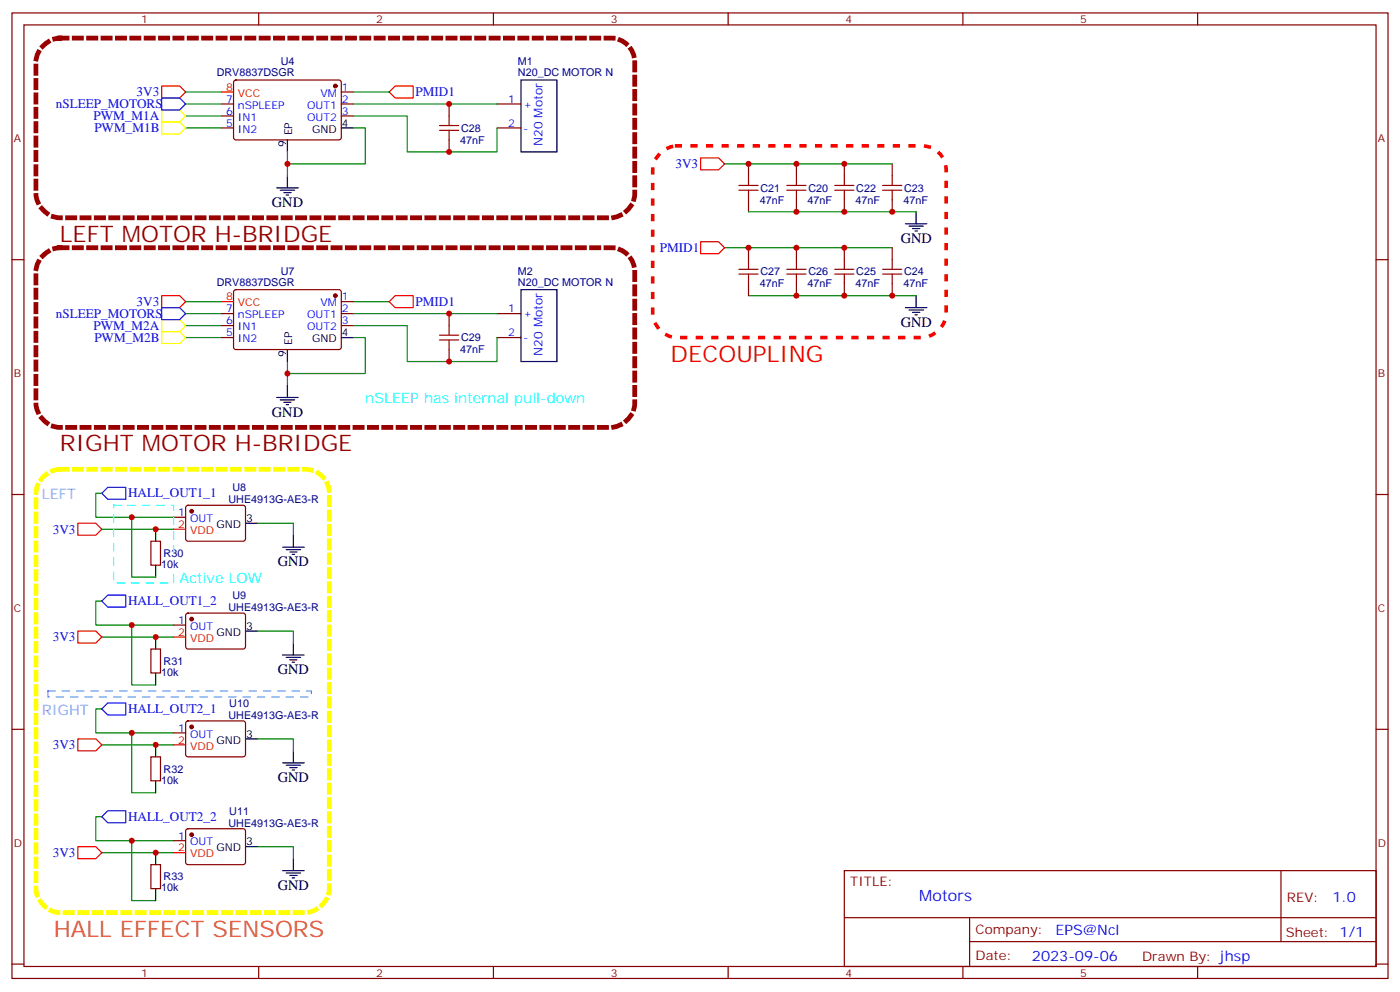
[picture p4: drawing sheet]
<svg xmlns="http://www.w3.org/2000/svg" width="412mm" height="292mm" viewBox="0 0 412 292" stroke-linecap="round" stroke-linejoin="round" font-family="sans-serif">
<g fill="none" stroke="#870000" stroke-width=".35">
<path d="M3.5 3.8h405.4v284.3h-405.4zM7.1 7.3h398.2v277.3h-398.2zM76.2 3.8v3.5M145.3 3.8v3.5M214.5 3.8v3.5M283.6 3.8v3.5M352.8 3.8v3.5M65.3 30.6h3.5M65.3 34.1h3.5M65.3 37.7h3.5M69 23.8l.5-.2h30.6l.4 .7v16.5l-.7 .4-30.6-.1-.4-.6v-16.2zM100.5 27.1h3.6"/>
<path d="M100.5 30.6h3.6M100.5 34.1h3.6M132.3 30.6v3.5M146.4 30.6h7.1M146.4 37.7h7.1M132.3 41.2v3.5M220.5 48.3v3.5M220.5 58.8v3.6M234.6 48.3v3.5M234.6 58.8v3.6M248.7 48.3v3.5M248.7 58.8v3.6"/>
<path d="M262.8 48.3v3.5M262.8 58.8v3.6M3.5 76.5h3.6M220.5 73v3.5M234.6 73v3.5M248.7 73v3.5M262.8 73v3.5M405.3 76.5h3.6M65.3 92.4h3.5M65.3 99.4h3.5M65.3 95.9h3.5M69 85.5l.5-.2 30.6 .1 .4 .6v16.5l-.7 .4h-30.6l-.4-.7v-16.2z"/>
<path d="M100.5 92.4h3.6M100.5 88.8h3.6M100.5 95.9h3.6M132.3 92.4v3.5M146.4 92.4h7.1M146.4 99.4h7.1M220.5 83.5v3.6M234.6 83.5v3.6M248.7 83.5v3.6M262.8 83.5v3.6M132.3 102.9v3.6M3.5 145.6h3.6"/>
<path d="M44.4 159.4h2.9v7h-2.9zM51.2 152.3h3.5M54.9 149l.5-.2 16.5 .1 .4 .6v9.5l-.7 .4-16.5-.1-.4-.6v-9.2zM405.3 145.6h3.6M44.4 191.1h2.9v7.1h-2.9zM51.2 184.1h3.5M54.9 180.8l.5-.2h16.5l.4 .7v9.4l-.7 .4h-16.5l-.4-.7v-9.1zM3.5 214.8h3.6M51.2 215.8h3.5M54.9 212.5l.5-.2 16.5 .1 .4 .6v9.5l-.7 .4-16.5-.1-.4-.6v-9.2zM405.3 214.8h3.6M44.4 222.9h2.9v7h-2.9z"/>
<path d="M44.4 254.6h2.9v7.1h-2.9zM51.2 247.6h3.5M54.9 244.3l.5-.2h16.5l.4 .7v9.4l-.7 .4h-16.5l-.4-.7v-9.1zM248.7 256.4h156.6v28.2h-156.6zM377.3 256.4v20.9M248.7 270.2h156.5M285.6 277.3h119.6M285.6 270.2v14.2M3.5 283.9h3.6M76.2 284.6v3.5M145.3 284.6v3.5M214.5 284.6v3.5"/>
<path d="M283.6 284.6v3.5M352.8 284.6v3.5M405.3 283.9h3.6"/>
</g>
<g fill="#870000" stroke="#870000" stroke-width=".35">
<circle cx="98.8" cy="25.3" r=".53"/>
<circle cx="98.8" cy="87.1" r=".53"/>
<circle cx="56.4" cy="150.6" r=".53"/>
<circle cx="56.4" cy="182.3" r=".53"/>
<circle cx="56.4" cy="214.1" r=".53"/>
<circle cx="56.4" cy="245.8" r=".53"/>
</g>
<g fill="none" stroke="#000" stroke-width=".35">
<path d="M100.5 37.7h3.6M153.5 23.6h10.5v21.1h-10.5zM81.5 55.3h6.3M82.5 56h4.3M83.6 56.7h2.1M84.3 57.4h.7M84.7 41.2v3.5M84.7 51.8v3.5M266.7 65.9h6.3M267.8 66.6h4.2M268.8 67.3h2.1M269.5 68h.7"/>
<path d="M269.9 62.4v3.5M100.5 99.4h3.6M153.5 85.3h10.5v21.2h-10.5zM266.7 90.6h6.3M267.8 91.3h4.2M268.8 92h2.1M269.5 92.7h.7M269.9 87.1v3.5M81.5 117.1h6.3M82.5 117.8h4.3M83.6 118.5h2.1M84.3 119.2h.7"/>
<path d="M84.7 102.9v3.6M84.7 113.5v3.6M45.9 155.9v3.5M72.3 154.1h3.5M86.4 157.6v3.5M45.9 166.4v3.6M83.3 161.1h6.3M84.3 161.9h4.2M85.4 162.6h2.1M86.1 163.3h.7M45.9 187.6v3.5M45.9 198.2v3.5"/>
<path d="M72.3 185.8h3.5M83.3 192.9h6.3M84.3 193.6h4.2M85.4 194.3h2.1M86.1 195h.7M86.4 189.4v3.5M45.9 219.4v3.5M72.3 217.6h3.5M45.9 229.9v3.6M83.3 224.6h6.3M84.3 225.4h4.2M85.4 226.1h2.1"/>
<path d="M86.1 226.8h.7M86.4 221.1v3.5M45.9 251.1v3.5M72.3 249.3h3.5M83.3 256.4h6.3M84.3 257.1h4.2M85.4 257.8h2.1M86.1 258.5h.7M86.4 252.9v3.5M45.9 261.7v3.5"/>
</g>
<g fill="none" stroke="#f00" stroke-width=".35">
<path d="M47.6 25.3h5.3l1.8 1.8-1.8 1.8h-5.3zM65.3 27.1h3.5M116.4 25.3h5.3v3.6h-5.3l-1.7-1.8zM206.4 46.5h5.3l1.7 1.8-1.7 1.7h-5.3zM206.4 71.2h5.3l1.7 1.8-1.7 1.7h-5.3zM47.6 87.1h5.3l1.8 1.7-1.8 1.8h-5.3zM65.3 88.8h3.5M114.7 88.8l1.7-1.7h5.3v3.5h-5.3zM22.9 154.1h5.3l1.8 1.8-1.8 1.7h-5.3zM51.2 155.9h3.5M22.9 185.8h5.3l1.8 1.8-1.8 1.8h-5.3zM51.2 187.6h3.5"/>
<path d="M22.9 217.6h5.3l1.8 1.8-1.8 1.7h-5.3zM51.2 219.4h3.5M22.9 249.3h5.3l1.8 1.8-1.8 1.8h-5.3zM51.2 251.1h3.5"/>
</g>
<g fill="none" stroke="#008700" stroke-width=".35">
<path d="M54.7 34.1h10.6M54.7 37.7h10.6M54.7 30.6h10.6M54.7 27.1h10.6M104.1 37.7h3.5v10.6h-22.9M104.1 34.1h15.8v10.6h26.5v-7M104.1 30.6h42.3M104.1 27.1h10.6M84.7 44.7v7.1M213.4 48.3h49.4M213.4 73h49.4M220.5 62.4h49.4"/>
<path d="M54.7 88.8h10.6M54.7 92.4h10.6M54.7 99.4h10.6M54.7 95.9h10.6M104.1 99.4h3.5v10.6h-22.9M104.1 95.9h15.8v10.6h26.5v-7.1M104.1 88.8h10.6M104.1 92.4h42.3M220.5 87.1h49.4M84.7 106.5v7M30 145.3h-1.8v7h10.6M30 155.9h21.2"/>
<path d="M51.2 152.3h-12.4v17.7h7.1M75.8 154.1h10.6v3.5M30 177h-1.8v7.1h10.6M30 187.6h21.2M51.2 184.1h-12.4v17.6h7.1M75.8 185.8h10.6v3.6M30 208.8h-1.8v7h10.6M30 219.4h21.2M51.2 215.8h-12.4v17.7h7.1M75.8 217.6h10.6v3.5M30 240.5h-1.8v7.1h10.6M30 251.1h21.2"/>
<path d="M51.2 247.6h-12.4v17.6h7.1M75.8 249.3h10.6v3.6"/>
</g>
<g fill="none" stroke="#a10000" stroke-width=".35">
<path d="M129.5 37h5.6M129.5 38.4h5.6M132.3 34.1v2.9M132.3 38.4v2.8M217.7 54.6h5.6M217.7 56h5.6M220.5 51.8v2.8M220.5 56v2.8M231.8 54.6h5.6M231.8 56h5.6M234.6 51.8v2.8M234.6 56v2.8"/>
<path d="M245.9 54.6h5.6M245.9 56h5.6M248.7 51.8v2.8M248.7 56v2.8M260 54.6h5.6M260 56h5.6M262.8 51.8v2.8M262.8 56v2.8M217.7 79.3h5.6M220.5 76.5v2.8M231.8 79.3h5.6M234.6 76.5v2.8"/>
<path d="M245.9 79.3h5.6M248.7 76.5v2.8M260 79.3h5.6M262.8 76.5v2.8M129.5 98.7h5.6M132.3 95.9v2.8M217.7 80.7h5.6M220.5 80.7v2.8M231.8 80.7h5.6M234.6 80.7v2.8M245.9 80.7h5.6M248.7 80.7v2.8"/>
<path d="M260 80.7h5.6M262.8 80.7v2.8M129.5 100.1h5.6M132.3 100.1v2.8"/>
</g>
<path d="M47.6 32.4h5.3l1.8 1.7-1.8 1.8h-5.3zM47.6 35.9h5.3l1.8 1.8-1.8 1.7h-5.3zM47.6 94.1h5.3l1.8 1.8-1.8 1.7h-5.3zM47.6 97.6h5.3l1.8 1.8-1.8 1.8h-5.3z" fill="none" stroke="#ff0" stroke-width=".35"/>
<path d="M47.6 28.9h5.3l1.8 1.7-1.8 1.8h-5.3zM47.6 90.6h5.3l1.8 1.8-1.8 1.7h-5.3zM30 145.3l1.7-1.8h5.3v3.5h-5.3zM30 177l1.7-1.7h5.3v3.5h-5.3zM30 208.8l1.7-1.8h5.3v3.5h-5.3zM30 240.5l1.7-1.7h5.3v3.5h-5.3z" fill="none" stroke="#00f" stroke-width=".35"/>
<path d="M17.6 138.2h72.4a7.1 7.1 0 0 1 7 7.1v116.4a7.6 7.6 0 0 1-7 7h-72.4a7.6 7.6 0 0 1-7-7v-116.4a7.6 7.6 0 0 1 7-7.1" fill="none" stroke="#ff0" stroke-width="1.4" stroke-dasharray="2.1 2.1"/>
<path d="M33.5 148.8h17.7v22.9h-17.7z" fill="none" stroke="#0ff" stroke-width=".35" stroke-dasharray="2.1 2.1"/>
<path d="M14.1 203.5h77.6v1.7h-77.6z" fill="none" stroke="#69f" stroke-width=".35" stroke-dasharray="2.1 2.1"/>
<path d="M17.6 11.2h162.3a7.1 7.1 0 0 1 7.1 7.1v38.8a7.6 7.6 0 0 1-7.1 7h-162.3a7.6 7.6 0 0 1-7-7v-38.8a7.6 7.6 0 0 1 7-7.1M17.6 73h162.3a7.1 7.1 0 0 1 7.1 7v38.8a7.6 7.6 0 0 1-7.1 7.1h-162.3a7.6 7.6 0 0 1-7-7.1v-38.8a7.6 7.6 0 0 1 7-7" fill="none" stroke="#900" stroke-width="1.4" stroke-dasharray="2.1 2.1"/>
<path d="M199.3 43h72.3a7.1 7.1 0 0 1 7.1 7v42.4a7.6 7.6 0 0 1-7.1 7h-72.3a7.6 7.6 0 0 1-7-7v-42.4a7.6 7.6 0 0 1 7-7" fill="none" stroke="#f00" stroke-width="1.1" stroke-dasharray="1.1 3.5"/>
<g fill="#c00">
<circle cx="84.7" cy="48.3" r=".88"/>
<circle cx="220.5" cy="48.3" r=".88"/>
<circle cx="234.6" cy="48.3" r=".88"/>
<circle cx="248.7" cy="48.3" r=".88"/>
<circle cx="234.6" cy="62.4" r=".88"/>
<circle cx="248.7" cy="62.4" r=".88"/>
<circle cx="262.8" cy="62.4" r=".88"/>
<circle cx="262.8" cy="87.1" r=".88"/>
<circle cx="248.7" cy="87.1" r=".88"/>
<circle cx="234.6" cy="87.1" r=".88"/>
<circle cx="248.7" cy="73" r=".88"/>
<circle cx="234.6" cy="73" r=".88"/>
<circle cx="220.5" cy="73" r=".88"/>
<circle cx="84.7" cy="110" r=".88"/>
<circle cx="132.3" cy="30.6" r=".88"/>
<circle cx="132.3" cy="44.7" r=".88"/>
<circle cx="132.3" cy="92.4" r=".88"/>
<circle cx="132.3" cy="106.5" r=".88"/>
<circle cx="45.9" cy="155.9" r=".88"/>
<circle cx="38.8" cy="152.3" r=".88"/>
<circle cx="38.8" cy="184.1" r=".88"/>
<circle cx="45.9" cy="187.6" r=".88"/>
<circle cx="38.8" cy="215.8" r=".88"/>
<circle cx="45.9" cy="219.4" r=".88"/>
<circle cx="38.8" cy="247.6" r=".88"/>
<circle cx="45.9" cy="251.1" r=".88"/>
</g>
<g font-size="6.7" fill="#900">
<text x="17.6" y="71.2">LEFT MOTOR H-BRIDGE</text>
<text x="17.6" y="132.9">RIGHT MOTOR H-BRIDGE</text>
</g>
<text font-size="6.7" fill="#f00" x="197.6" y="106.5">DECOUPLING</text>
<text font-size="6.7" fill="#c60" x="15.9" y="275.8">HALL EFFECT SENSORS</text>
<text font-size="4.6" fill="#00f" x="270.8" y="265.4">Motors</text>
<g font-size="4.2">
<text x="80.1" y="61">GND</text>
<text x="265.3" y="71.5">GND</text>
<text x="265.3" y="96.2">GND</text>
<text x="80.1" y="122.7">GND</text>
<text x="81.8" y="166.8">GND</text>
<text x="81.8" y="198.5">GND</text>
<text x="81.8" y="230.3">GND</text>
<text x="81.8" y="262">GND</text>
</g>
<g font-size="4.2" fill="#0ff">
<text x="107.6" y="118.8">nSLEEP has internal pull-down</text>
<text x="52.9" y="171.7">Active LOW</text>
</g>
<g font-size="4.2" fill="#69f">
<text x="12.3" y="147">LEFT</text>
<text x="12.3" y="210.5">RIGHT</text>
</g>
<g font-size="4.2" fill="#00f">
<text x="392.5" y="265.7">1.0</text>
<text x="310.9" y="275.2">EPS@Ncl</text>
<text x="304" y="283">2023-09-06</text>
</g>
<g font-size="3.9" fill="#00f">
<text x="40.2" y="28.4">3V3</text>
<text x="122.4" y="28.4">PMID1</text>
<text x="16.5" y="31.8">nSLEEP_MOTORS</text>
<text x="27.6" y="35.3">PWM_M1A</text>
<text x="27.8" y="39">PWM_M1B</text>
<text x="199" y="49.5">3V3</text>
<text x="194.4" y="74.1">PMID1</text>
<text x="16.5" y="93.6">nSLEEP_MOTORS</text>
<text x="40.2" y="90.1">3V3</text>
<text x="122.4" y="90.1">PMID1</text>
<text x="27.6" y="97.2">PWM_M2A</text>
<text x="27.8" y="100.7">PWM_M2B</text>
<text x="37.7" y="146.5">HALL_OUT1_1</text>
<text x="15.6" y="157.1">3V3</text>
<text x="37.7" y="178.2">HALL_OUT1_2</text>
<text x="15.6" y="188.9">3V3</text>
<text x="37.7" y="210">HALL_OUT2_1</text>
<text x="15.6" y="220.6">3V3</text>
<text x="37.7" y="241.7">HALL_OUT2_2</text>
<text x="15.6" y="252.4">3V3</text>
</g>
<g font-size="3.9" fill="#800">
<text x="250.5" y="261">TITLE:</text>
<text x="379.1" y="265.7">REV:</text>
<text x="287.4" y="275.2">Company:</text>
<text x="378.7" y="275.8">Sheet: 1/1</text>
<text x="287.4" y="282.9">Date:</text>
<text x="336.4" y="282.9">Drawn By: jhsp</text>
</g>
<g font-size="3.5" fill="#00f">
<text x="159.8" y="43" transform="rotate(-90 159.8 43)">N20 Motor</text>
<text x="159.8" y="104.7" transform="rotate(-90 159.8 104.7)">N20 Motor</text>
</g>
<g font-size="3.2" fill="#800">
<text x="41.6" y="6.8">1</text>
<text x="110.8" y="6.8">2</text>
<text x="179.9" y="6.8">3</text>
<text x="249.1" y="6.8">4</text>
<text x="318.2" y="6.8">5</text>
<text x="4.1" y="41.9">A</text>
<text x="405.9" y="41.9">A</text>
<text x="4.1" y="111.1">B</text>
<text x="405.9" y="111.1">B</text>
<text x="4.1" y="180.2">C</text>
<text x="405.9" y="180.2">C</text>
<text x="4.1" y="249.3">D</text>
<text x="405.9" y="249.3">D</text>
<text x="41.6" y="287.6">1</text>
<text x="110.8" y="287.6">2</text>
<text x="179.9" y="287.6">3</text>
<text x="249.1" y="287.6">4</text>
<text x="318.2" y="287.6">5</text>
</g>
<g font-size="3.2" fill="#000080">
<text x="63.8" y="22.4">DRV8837DSGR</text>
<text x="82.7" y="19.2">U4</text>
<text x="152.6" y="22.5">N20_DC MOTOR N</text>
<text x="152.6" y="19.3">M1</text>
<text x="135.8" y="38.8">C28</text>
<text x="135.6" y="42.3">47nF</text>
<text x="223.8" y="60">47nF</text>
<text x="224" y="56.4">C21</text>
<text x="237.9" y="60">47nF</text>
<text x="238.1" y="56.4">C20</text>
<text x="252" y="60">47nF</text>
<text x="252.2" y="56.4">C22</text>
<text x="266.1" y="60">47nF</text>
<text x="266.3" y="56.4">C23</text>
<text x="82.7" y="80.9">U7</text>
<text x="152.6" y="81">M2</text>
<text x="224" y="81.1">C27</text>
<text x="238.1" y="81.1">C26</text>
<text x="252.2" y="81.1">C25</text>
<text x="266.3" y="81.1">C24</text>
<text x="63.8" y="84.1">DRV8837DSGR</text>
<text x="152.6" y="84.2">N20_DC MOTOR N</text>
<text x="223.8" y="84.6">47nF</text>
<text x="237.9" y="84.6">47nF</text>
<text x="252" y="84.6">47nF</text>
<text x="266.1" y="84.6">47nF</text>
<text x="135.8" y="100.5">C29</text>
<text x="135.6" y="104.1">47nF</text>
<text x="67.3" y="148.1">UHE4913G-AE3-R</text>
<text x="68.4" y="144.6">U8</text>
<text x="47.5" y="167.3">10k</text>
<text x="48.2" y="164">R30</text>
<text x="67.3" y="179.9">UHE4913G-AE3-R</text>
<text x="68.4" y="176.4">U9</text>
<text x="48.2" y="195.8">R31</text>
<text x="47.5" y="199">10k</text>
<text x="67.5" y="208.1">U10</text>
<text x="67.3" y="211.6">UHE4913G-AE3-R</text>
<text x="48.2" y="227.5">R32</text>
<text x="47.5" y="230.8">10k</text>
<text x="67.5" y="239.9">U11</text>
<text x="67.3" y="243.4">UHE4913G-AE3-R</text>
<text x="47.5" y="262.5">10k</text>
<text x="48.2" y="259.3">R33</text>
</g>
<g font-size="3.2" fill="#f00">
<text x="66.6" y="26.7">8</text>
<text x="70.1" y="28.5">VCC</text>
<text x="66.6" y="88.5">8</text>
<text x="70.1" y="90.2">VCC</text>
<text x="52.5" y="155.5">2</text>
<text x="56" y="157.3">VDD</text>
<text x="52.5" y="187.3">2</text>
<text x="56" y="189">VDD</text>
<text x="52.5" y="219">2</text>
<text x="56" y="220.8">VDD</text>
<text x="52.5" y="250.8">2</text>
<text x="56" y="252.5">VDD</text>
</g>
<g font-size="3.2" fill="#00f">
<text x="94.4" y="28.5">VM</text>
<text x="100.7" y="26.7">1</text>
<text x="66.6" y="33.8">6</text>
<text x="66.6" y="30.3">7</text>
<text x="70.1" y="35.6">IN1</text>
<text x="70.1" y="32">nSPLEEP</text>
<text x="90.4" y="32">OUT1</text>
<text x="90.4" y="35.6">OUT2</text>
<text x="100.7" y="30.3">2</text>
<text x="100.7" y="33.8">3</text>
<text x="149.7" y="30.3">1</text>
<text x="154.2" y="31.7">+</text>
<text x="66.6" y="37.3">5</text>
<text x="70.1" y="39.1">IN2</text>
<text x="149.7" y="37.3">2</text>
<text x="154.2" y="38.7">-</text>
<text x="100.7" y="88.5">1</text>
<text x="66.6" y="95.5">6</text>
<text x="66.6" y="92">7</text>
<text x="70.1" y="93.8">nSPLEEP</text>
<text x="90.4" y="93.8">OUT1</text>
<text x="94.4" y="90.2">VM</text>
<text x="100.7" y="92">2</text>
<text x="100.7" y="95.5">3</text>
<text x="149.7" y="92">1</text>
<text x="154.2" y="93.4">+</text>
<text x="66.6" y="99.1">5</text>
<text x="70.1" y="100.8">IN2</text>
<text x="70.1" y="97.3">IN1</text>
<text x="90.4" y="97.3">OUT2</text>
<text x="149.7" y="99.1">2</text>
<text x="154.2" y="100.5">-</text>
<text x="52.5" y="152">1</text>
<text x="56" y="153.7">OUT</text>
<text x="52.5" y="183.7">1</text>
<text x="56" y="185.5">OUT</text>
<text x="52.5" y="215.5">1</text>
<text x="56" y="217.2">OUT</text>
<text x="52.5" y="247.2">1</text>
<text x="56" y="249">OUT</text>
</g>
<g font-size="3.2">
<text x="86.1" y="39.9" transform="rotate(-90 86.1 39.9)">EP</text>
<text x="92" y="39.1">GND</text>
<text x="100.7" y="37.3">4</text>
<text x="84.3" y="43.4" transform="rotate(-90 84.3 43.4)">9</text>
<text x="86.1" y="101.6" transform="rotate(-90 86.1 101.6)">EP</text>
<text x="92" y="100.8">GND</text>
<text x="100.7" y="99.1">4</text>
<text x="84.3" y="105.1" transform="rotate(-90 84.3 105.1)">9</text>
<text x="63.7" y="155.5">GND</text>
<text x="72.5" y="153.7">3</text>
<text x="72.5" y="185.5">3</text>
<text x="63.7" y="187.3">GND</text>
<text x="63.7" y="219">GND</text>
<text x="72.5" y="217.2">3</text>
<text x="63.7" y="250.8">GND</text>
<text x="72.5" y="249">3</text>
</g>
</svg>
